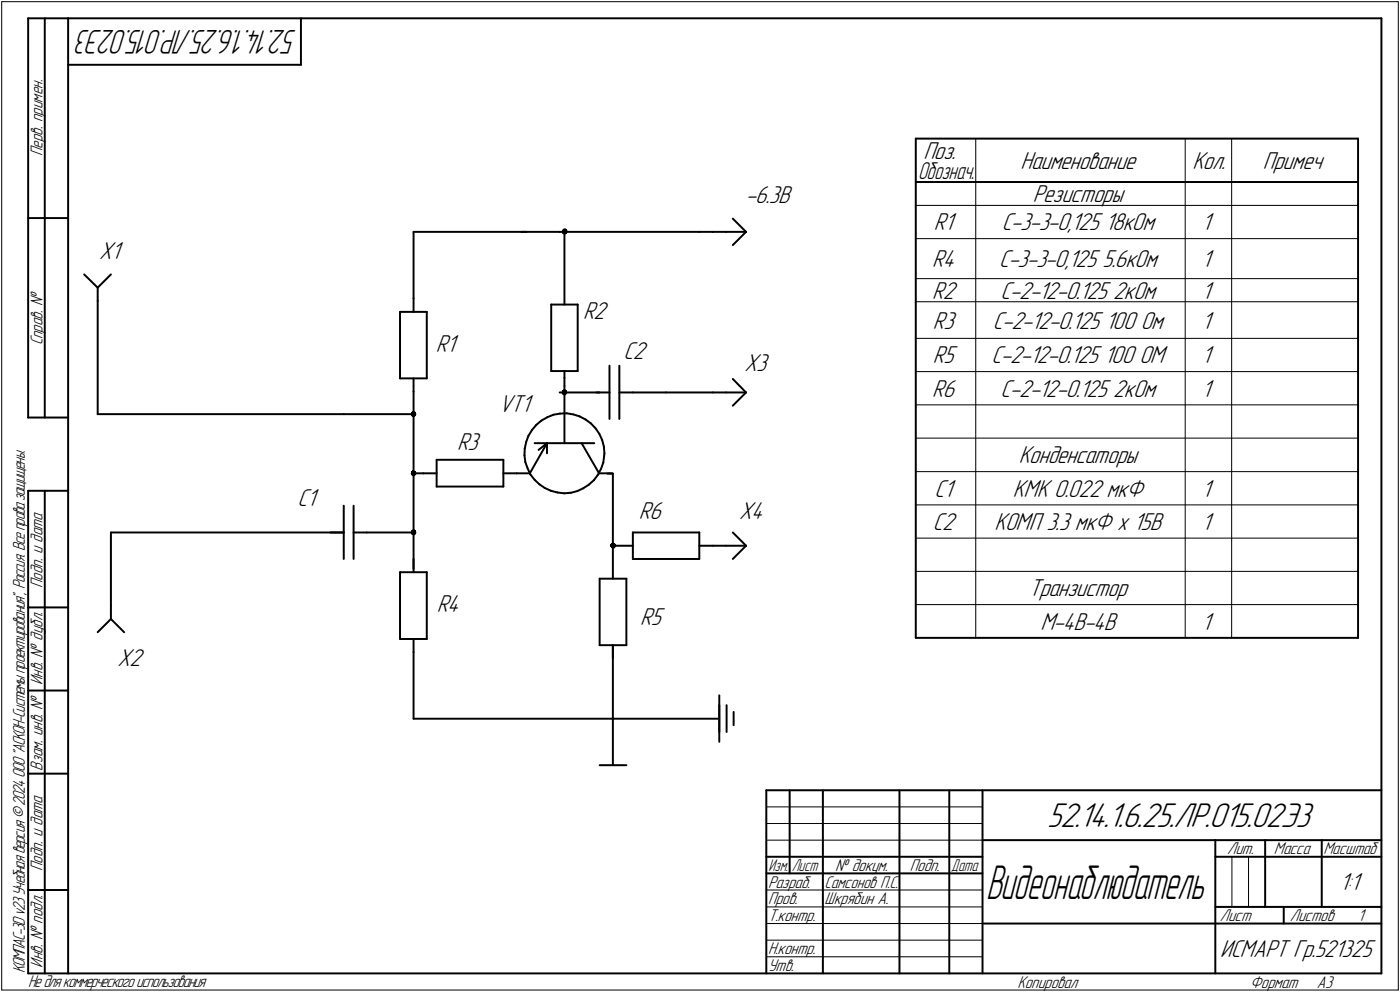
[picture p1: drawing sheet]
<svg xmlns="http://www.w3.org/2000/svg" width="421mm" height="298mm" viewBox="0 0 421 298" stroke-linecap="round" stroke-linejoin="round" font-family="sans-serif">
<g fill="none" stroke="#000" stroke-width=".59">
<path d="M8.5 5.5v120zM8.5 5.5h12zM13.5 5.5v120zM20.5 5.5v287zM20.5 5.5h395zM20.5 19.5h70zM90.5 5.5v14zM415.5 5.5v287zM275.4 41.7h133zM275.4 54.7h133zM275.4 41.7v150zM408.4 41.7v150z"/>
<path d="M8.5 65.5h12zM124.4 69.7v20zM124.4 69.7h33.9zM156.8 69.7h11.5zM168.3 69.7h42zM169.8 69.5v22zM210.3 69.7h4.1zM214.4 69.7h4zM218.4 69.7h6zM220.4 65.7l4 4zM224.4 69.7l-4 4zM25.3 82.5l4.1 3.9z"/>
<path d="M29.4 86.4l4-3.9zM29.4 86.4v4zM29.4 90.4v34.1zM120.3 93.7v20zM120.3 93.7h8.1zM124.4 89.7v4zM128.4 93.7v20zM165.8 91.5v20zM165.8 91.5h7.9zM173.7 91.5v20zM120.3 113.7h8.1zM124.4 113.7v4z"/>
<path d="M124.4 117.7v6.8zM165.8 111.5h7.9zM168.3 117.9h12zM169.8 116v17.2zM169.8 113.5v2.5zM169.8 111.5v2zM179.3 117.9h4zM183.3 109.9v8zM183.3 117.9v8zM186.3 109.9v16zM186.3 117.9h4zM190.3 117.9h10z"/>
<path d="M200.3 117.9h14.1zM214.4 117.9h4zM218.4 117.9h6zM220.4 113.9l4 4zM224.4 117.9l-4 4zM8.5 125.5h12zM29.4 124.5h74zM103.4 124.5h21zM124.4 124.5v35.5zM131.3 138.2h20.1zM131.3 138.2v8zM151.4 138.2v8z"/>
<path d="M157.7 136.8l.3 2.1zM157.8 134.8l-.1 2zM158 138.9l.7 1.8zM158.2 132.8l-.4 2zM158.9 131l-.7 1.8zM160 129.2l-1.1 1.8zM160.8 133.2h9zM161.3 127.7l1.5-1.3zM161.3 127.7l-1.3 1.5zM162 135.2l2.5-2zM162.8 126.4l1.8-1zM164.5 133.2l-5.2 9z"/>
<path d="M164.5 133.2v3zM164.6 125.4l1.9-.8zM166.5 124.6l1.9-.3zM168.4 124.3l2-.1zM169.8 133.2h8.9zM170.4 124.2l2.1 .3zM172.5 124.5l1.8 .6zM174.3 125.1l1.8 1zM174.9 133.2l5.3 9zM176.1 126.1l1.6 1.2zM177.7 127.3l1.5 1.5zM179.2 128.8l1.1 1.6z"/>
<path d="M180.3 130.4l.8 1.8zM181.1 132.2l.5 2zM181.4 139l-.6 1.9zM181.6 134.2l.2 2zM181.7 137l-.3 2zM181.8 136.2l-.1 .8zM8.5 147.5v145zM8.5 147.5h12zM13.5 147.5v145zM103.4 152v8zM106.3 152v16zM124.4 142.2h2.9z"/>
<path d="M127.3 142.2h4zM131.3 146.2h20.1zM151.4 142.2h4zM155.4 142.2h3.9zM158.7 140.7l.8 1.9zM159.5 142.6l1.3 1.6zM160.8 144.2l1.4 1.3zM162.2 145.5l1.6 1.1zM163.8 146.6l1.9 .9zM165.7 147.5l1.9 .5zM167.6 148l2.1 .3zM169.7 148.3l2-.2z"/>
<path d="M171.7 148.1l2-.5zM173.7 147.6l1.7-.9zM175.4 146.7l1.7-1.1zM177.1 145.6l1.5-1.3zM179.8 142.7l-1.2 1.6zM180.2 142.2h3.9zM180.8 140.9l-1 1.8zM182.7 142.3h1.6zM184.3 142.3v31.6zM33.4 160v21.9zM33.4 160h70zM99.3 160h4.1z"/>
<path d="M103.4 160v8zM106.3 160h4zM110.3 160h14.1zM120.3 172v20zM120.3 172h8.1zM124.4 160v10.9zM124.4 168v4zM128.4 172v20zM180.3 173.9v20zM180.3 173.9h8.1zM184.3 164h6zM188.4 173.9v20z"/>
<path d="M190.3 168h20zM190.3 160h20zM190.3 160v8zM210.3 160v8zM210.3 164h4.1zM214.4 164h4zM218.4 164h6zM220.4 160l4 4zM224.4 164l-4 4zM8.5 182.5h12zM33.4 186l3.9 4zM33.4 186l-4 4z"/>
<path d="M33.4 181.9v4.1zM120.3 192h8.1zM124.4 192v4zM124.4 196v20zM180.3 193.9h8.1zM184.3 193.9v22.1zM184.3 193.9v4zM275.4 191.7h133zM8.5 207.5h12zM124.4 216h59.9zM184.3 216h32zM184.3 216v14z"/>
<path d="M216.3 211.9v8.1zM216.3 209v13.9zM218.5 211.9v8.1zM220.6 214v3.9zM8.5 232.5h12zM180.3 230h8.1zM230.5 237.5h185zM230.5 237.5v55zM237.5 237.5v25zM247.5 237.5v55zM270.5 237.5v55zM285.5 237.5v55z"/>
<path d="M295.5 237.5v55zM230.5 257.5h65zM295.5 252.5h120zM365.5 252.5v40zM365.5 257.5h15zM380.5 252.5v20zM380.5 257.5h35zM397.5 252.5v20zM8.5 267.5h12zM230.5 262.5h65zM295.5 277.5h70zM365.5 277.5h50z"/>
<path d="M365.5 272.5h50zM386.1 272.5v5zM8.5 292.5h12zM20.5 292.5h395z"/>
</g>
<g fill="#000" stroke="#000" stroke-width=".3">
<path d="M169.5 68.8h.7zM169.4 68.9h.9zM169.3 69h1zM169.2 69.1h1.2zM169.1 69.2h1.4zM169.1 69.3h1.4zM169.1 69.3h1.5zM169.1 69.4h1.5zM169.1 69.5h1.5zM169.1 69.6h1.5zM169 69.7h1.6zM169.1 69.8h1.5zM169.1 69.8h1.4zM169.2 69.9h1.3zM169.2 70h1.2zM169.2 70.1h1.1zM169.3 70.2h1zM169.5 70.3h.7z"/>
<path d="M169.4 117.2h.7zM169.3 117.3h.9zM169.2 117.3h1.1zM169.2 117.4h1.1zM169.1 117.5h1.3zM169.1 117.6h1.3zM169.1 117.7h1.3zM169 117.8h1.5zM169 117.9h1.5zM169 117.9h1.5zM168.9 118h1.6zM169 118.1h1.5zM169.1 118.2h1.3zM169.1 118.3h1.3zM169.2 118.4h1.1zM169.2 118.4h1.1zM169.3 118.5h.9zM169.5 118.6h.6z"/>
<path d="M124 123.7h.5zM124 123.8h.7zM123.9 123.9h1zM123.8 124h1.2zM123.7 124h1.4zM123.7 124.1h1.4zM123.7 124.2h1.4zM123.6 124.3h1.5zM123.6 124.4h1.5zM123.6 124.5h1.5zM123.5 124.5h1.6zM123.6 124.6h1.5zM123.7 124.7h1.4zM123.7 124.8h1.4zM123.8 124.9h1.2zM123.8 125h1.1zM124 125.1h.8zM124.1 125.1h.6z"/>
<path d="M124 141.5h.5zM124 141.6h.7zM123.9 141.6h1zM123.8 141.7h1.2zM123.7 141.8h1.4zM123.7 141.9h1.4zM123.7 142h1.4zM123.6 142.1h1.5zM123.6 142.2h1.5zM123.6 142.2h1.5zM123.5 142.3h1.6zM123.6 142.4h1.5zM123.7 142.5h1.4zM123.7 142.6h1.4zM123.8 142.7h1.2zM123.8 142.7h1.1zM124 142.8h.8zM124.1 142.9h.6z"/>
<path d="M124 159.3h.7zM124 159.3h.8zM123.9 159.4h1zM123.8 159.5h1.2zM123.7 159.6h1.4zM123.7 159.7h1.4zM123.7 159.8h1.4zM123.6 159.9h1.5zM123.6 159.9h1.5zM123.6 160h1.5zM123.5 160.1h1.6zM123.6 160.2h1.5zM123.7 160.3h1.4zM123.7 160.4h1.4zM123.8 160.4h1.2zM123.8 160.5h1.1zM124 160.6h.8zM124.1 160.7h.6z"/>
<path d="M184.1 163.2h.5zM184 163.3h.7zM183.9 163.4h1zM183.8 163.5h1.2zM183.6 163.6h1.5zM183.6 163.7h1.5zM183.6 163.7h1.5zM183.6 163.8h1.6zM183.6 163.9h1.6zM183.6 164h1.6zM183.6 164.1h1.6zM183.6 164.2h1.6zM183.7 164.3h1.4zM183.7 164.3h1.4zM183.8 164.4h1.2zM183.8 164.5h1.1zM184 164.6h.8zM184.1 164.7h.6z"/>
</g>
<g fill="none" stroke="#000" stroke-width=".3">
<path d="M.5 .5v297zM.5 .5h420zM420.5 .5v297zM293.5 41.7v150zM356.4 41.7v150zM370.4 41.7v150zM275.4 61.7h133zM275.4 71.7h133zM275.4 83.7h133zM275.4 90.7h133zM275.4 101.7h133zM275.4 111.7h133z"/>
<path d="M275.4 131.7h133zM275.4 121.7h18.1zM293.5 121.7h62.9zM356.4 121.7h14zM370.4 121.7h38zM275.4 141.7h133zM275.4 151.7h133zM275.4 171.7h133zM275.4 161.7h18.1zM293.5 161.7h62.9zM356.4 161.7h14zM370.4 161.7h38z"/>
<path d="M275.4 181.7h133zM230.5 247.5h65zM230.5 252.5h65zM230.5 242.5h65zM370.5 257.5v15zM375.5 257.5v15zM230.5 267.5h65zM230.5 272.5h65zM230.5 277.5h65zM.5 297.5h420zM230.5 282.5h65zM230.5 287.5h65z"/>
</g>
<g fill="#fff" stroke="#fff" stroke-width=".3">
<path d="M89.5 146.4h6.7zM89.5 146.5h6.7zM89.5 146.6h6.7zM89.5 146.6h6.7zM89.5 146.7h6.7zM89.5 146.8h6.7zM89.5 146.9h6.7zM89.5 147h6.7zM89.5 147.1h6.7zM89.5 147.2h6.7zM89.5 147.2h6.7zM89.5 147.3h6.7zM89.5 147.4h6.7zM89.5 147.5h6.7zM89.5 147.6h6.7zM89.5 147.7h6.7zM89.5 147.7h6.7zM89.5 147.8h6.7zM89.5 147.9h6.7zM89.5 148h6.7zM89.5 148.1h6.7zM89.5 148.2h6.7zM89.5 148.3h6.7zM89.5 148.3h6.7zM89.5 148.4h6.7zM89.5 148.5h6.7zM89.5 148.6h6.7zM89.5 148.7h6.7zM89.5 148.8h6.7zM89.5 148.8h6.7zM89.5 148.9h6.7zM89.5 149h6.7zM89.5 149.1h6.7zM89.5 149.2h6.7zM89.5 149.3h6.7zM89.5 149.4h6.7zM89.5 149.4h6.7zM89.5 149.5h6.7zM89.5 149.6h6.7zM89.5 149.7h6.7zM89.5 149.8h6.7zM89.5 149.9h6.7zM89.5 149.9h6.7zM89.5 150h6.7zM89.5 150.1h6.7zM89.5 150.2h6.7zM89.5 150.3h6.7zM89.5 150.4h6.7zM89.5 150.5h6.7zM89.5 150.5h6.7zM89.5 150.6h6.7zM89.5 150.7h6.7zM89.5 150.8h6.7zM89.5 150.9h6.7zM89.5 151h6.7zM89.5 151h6.7zM89.5 151.1h6.7zM89.5 151.2h6.7zM89.5 151.3h6.7zM89.5 151.4h6.7zM89.5 151.5h6.7zM89.5 151.6h6.7zM89.5 151.6h6.7zM89.5 151.7h6.7zM89.5 151.8h6.7zM89.5 151.9h6.7zM89.5 152h6.7zM89.5 152.1h6.7zM89.5 152.1h6.7zM89.5 152.2h6.7zM89.5 152.3h6.7zM89.5 152.4h6.7zM89.5 152.5h6.7zM89.5 152.6h6.7zM89.5 152.7h6.7zM89.5 152.7h6.7zM89.5 152.8h6.7zM89.5 152.9h6.7zM89.5 153h6.7zM89.5 153.1h6.7zM89.5 153.2h6.7zM89.5 153.2h6.7zM89.5 153.3h6.7zM89.5 153.4h6.7z"/>
<path d="M131.1 100.2h7.1zM131.1 100.2h7.1zM131.1 100.3h7.1zM131.1 100.4h7.1zM131.1 100.5h7.1zM131.1 100.6h7.1zM131.1 100.7h7.1zM131.1 100.8h7.1zM131.1 100.8h7.1zM131.1 100.9h7.1zM131.1 101h7.1zM131.1 101.1h7.1zM131.1 101.2h7.1zM131.1 101.3h7.1zM131.1 101.3h7.1zM131.1 101.4h7.1zM131.1 101.5h7.1zM131.1 101.6h7.1zM131.1 101.7h7.1zM131.1 101.8h7.1zM131.1 101.9h7.1zM131.1 101.9h7.1zM131.1 102h7.1zM131.1 102.1h7.1zM131.1 102.2h7.1zM131.1 102.3h7.1zM131.1 102.4h7.1zM131.1 102.4h7.1zM131.1 102.5h7.1zM131.1 102.6h7.1zM131.1 102.7h7.1zM131.1 102.8h7.1zM131.1 102.9h7.1zM131.1 103h7.1zM131.1 103h7.1zM131.1 103.1h7.1zM131.1 103.2h7.1zM131.1 103.3h7.1zM131.1 103.4h7.1zM131.1 103.5h7.1zM131.1 103.5h7.1zM131.1 103.6h7.1zM131.1 103.7h7.1zM131.1 103.8h7.1zM131.1 103.9h7.1zM131.1 104h7.1zM131.1 104.1h7.1zM131.1 104.1h7.1zM131.1 104.2h7.1zM131.1 104.3h7.1zM131.1 104.4h7.1zM131.1 104.5h7.1zM131.1 104.6h7.1zM131.1 104.6h7.1zM131.1 104.7h7.1zM131.1 104.8h7.1zM131.1 104.9h7.1zM131.1 105h7.1zM131.1 105.1h7.1zM131.1 105.2h7.1zM131.1 105.2h7.1zM131.1 105.3h7.1zM131.1 105.4h7.1zM131.1 105.5h7.1zM131.1 105.6h7.1zM131.1 105.7h7.1zM131.1 105.7h7.1zM131.1 105.8h7.1zM131.1 105.9h7.1zM131.1 106h7.1zM131.1 106.1h7.1zM131.1 106.2h7.1zM131.1 106.3h7.1zM131.1 106.3h7.1zM131.1 106.4h7.1zM131.1 106.5h7.1zM131.1 106.6h7.1zM131.1 106.7h7.1zM131.1 106.8h7.1zM131.1 106.8h7.1zM131.1 106.9h7.1zM131.1 107h7.1zM131.1 107.1h7.1zM131.1 107.2h7.1z"/>
<path d="M175.3 90.2h8.3zM175.3 90.3h8.3zM175.3 90.3h8.3zM175.3 90.4h8.3zM175.3 90.5h8.3zM175.3 90.6h8.3zM175.3 90.7h8.3zM175.3 90.8h8.3zM175.3 90.8h8.3zM175.3 90.9h8.3zM175.3 91h8.3zM175.3 91.1h8.3zM175.3 91.2h8.3zM175.3 91.3h8.3zM175.3 91.4h8.3zM175.3 91.4h8.3zM175.3 91.5h8.3zM175.3 91.6h8.3zM175.3 91.7h8.3zM175.3 91.8h8.3zM175.3 91.9h8.3zM175.3 91.9h8.3zM175.3 92h8.3zM175.3 92.1h8.3zM175.3 92.2h8.3zM175.3 92.3h8.3zM175.3 92.4h8.3zM175.3 92.5h8.3zM175.3 92.5h8.3zM175.3 92.6h8.3zM175.3 92.7h8.3zM175.3 92.8h8.3zM175.3 92.9h8.3zM175.3 93h8.3zM175.3 93h8.3zM175.3 93.1h8.3zM175.3 93.2h8.3zM175.3 93.3h8.3zM175.3 93.4h8.3zM175.3 93.5h8.3zM175.3 93.6h8.3zM175.3 93.6h8.3zM175.3 93.7h8.3zM175.3 93.8h8.3zM175.3 93.9h8.3zM175.3 94h8.3zM175.3 94.1h8.3zM175.3 94.1h8.3zM175.3 94.2h8.3zM175.3 94.3h8.3zM175.3 94.4h8.3zM175.3 94.5h8.3zM175.3 94.6h8.3zM175.3 94.7h8.3zM175.3 94.7h8.3zM175.3 94.8h8.3zM175.3 94.9h8.3zM175.3 95h8.3zM175.3 95.1h8.3zM175.3 95.2h8.3zM175.3 95.2h8.3zM175.3 95.3h8.3zM175.3 95.4h8.3zM175.3 95.5h8.3zM175.3 95.6h8.3zM175.3 95.7h8.3zM175.3 95.8h8.3zM175.3 95.8h8.3zM175.3 95.9h8.3zM175.3 96h8.3zM175.3 96.1h8.3zM175.3 96.2h8.3zM175.3 96.3h8.3zM175.3 96.4h8.3zM175.3 96.4h8.3zM175.3 96.5h8.3zM175.3 96.6h8.3zM175.3 96.7h8.3zM175.3 96.8h8.3zM175.3 96.9h8.3zM175.3 96.9h8.3zM175.3 97h8.3zM175.3 97.1h8.3zM175.3 97.2h8.3z"/>
<path d="M137.5 129.6h7.7zM137.5 129.7h7.7zM137.5 129.8h7.7zM137.5 129.9h7.7zM137.5 130h7.7zM137.5 130h7.7zM137.5 130.1h7.7zM137.5 130.2h7.7zM137.5 130.3h7.7zM137.5 130.4h7.7zM137.5 130.5h7.7zM137.5 130.6h7.7zM137.5 130.6h7.7zM137.5 130.7h7.7zM137.5 130.8h7.7zM137.5 130.9h7.7zM137.5 131h7.7zM137.5 131.1h7.7zM137.5 131.1h7.7zM137.5 131.2h7.7zM137.5 131.3h7.7zM137.5 131.4h7.7zM137.5 131.5h7.7zM137.5 131.6h7.7zM137.5 131.7h7.7zM137.5 131.7h7.7zM137.5 131.8h7.7zM137.5 131.9h7.7zM137.5 132h7.7zM137.5 132.1h7.7zM137.5 132.2h7.7zM137.5 132.2h7.7zM137.5 132.3h7.7zM137.5 132.4h7.7zM137.5 132.5h7.7zM137.5 132.6h7.7zM137.5 132.7h7.7zM137.5 132.8h7.7zM137.5 132.8h7.7zM137.5 132.9h7.7zM137.5 133h7.7zM137.5 133.1h7.7zM137.5 133.2h7.7zM137.5 133.3h7.7zM137.5 133.3h7.7zM137.5 133.4h7.7zM137.5 133.5h7.7zM137.5 133.6h7.7zM137.5 133.7h7.7zM137.5 133.8h7.7zM137.5 133.9h7.7zM137.5 133.9h7.7zM137.5 134h7.7zM137.5 134.1h7.7zM137.5 134.2h7.7zM137.5 134.3h7.7zM137.5 134.4h7.7zM137.5 134.5h7.7zM137.5 134.5h7.7zM137.5 134.6h7.7zM137.5 134.7h7.7zM137.5 134.8h7.7zM137.5 134.9h7.7zM137.5 135h7.7zM137.5 135h7.7zM137.5 135.1h7.7zM137.5 135.2h7.7zM137.5 135.3h7.7zM137.5 135.4h7.7zM137.5 135.5h7.7zM137.5 135.6h7.7zM137.5 135.6h7.7zM137.5 135.7h7.7zM137.5 135.8h7.7zM137.5 135.9h7.7zM137.5 136h7.7zM137.5 136.1h7.7zM137.5 136.1h7.7zM137.5 136.2h7.7zM137.5 136.3h7.7zM137.5 136.4h7.7zM137.5 136.5h7.7zM137.5 136.6h7.7zM137.5 136.7h7.7z"/>
<path d="M131.3 178.3h8.2zM131.3 178.4h8.2zM131.3 178.5h8.2zM131.3 178.6h8.2zM131.3 178.6h8.2zM131.3 178.7h8.2zM131.3 178.8h8.2zM131.3 178.9h8.2zM131.3 179h8.2zM131.3 179.1h8.2zM131.3 179.2h8.2zM131.3 179.2h8.2zM131.3 179.3h8.2zM131.3 179.4h8.2zM131.3 179.5h8.2zM131.3 179.6h8.2zM131.3 179.7h8.2zM131.3 179.7h8.2zM131.3 179.8h8.2zM131.3 179.9h8.2zM131.3 180h8.2zM131.3 180.1h8.2zM131.3 180.2h8.2zM131.3 180.3h8.2zM131.3 180.3h8.2zM131.3 180.4h8.2zM131.3 180.5h8.2zM131.3 180.6h8.2zM131.3 180.7h8.2zM131.3 180.8h8.2zM131.3 180.8h8.2zM131.3 180.9h8.2zM131.3 181h8.2zM131.3 181.1h8.2zM131.3 181.2h8.2zM131.3 181.3h8.2zM131.3 181.4h8.2zM131.3 181.4h8.2zM131.3 181.5h8.2zM131.3 181.6h8.2zM131.3 181.7h8.2zM131.3 181.8h8.2zM131.3 181.9h8.2zM131.3 181.9h8.2zM131.3 182h8.2zM131.3 182.1h8.2zM131.3 182.2h8.2zM131.3 182.3h8.2zM131.3 182.4h8.2zM131.3 182.5h8.2zM131.3 182.5h8.2zM131.3 182.6h8.2zM131.3 182.7h8.2zM131.3 182.8h8.2zM131.3 182.9h8.2zM131.3 183h8.2zM131.3 183h8.2zM131.3 183.1h8.2zM131.3 183.2h8.2zM131.3 183.3h8.2zM131.3 183.4h8.2zM131.3 183.5h8.2zM131.3 183.6h8.2zM131.3 183.6h8.2zM131.3 183.7h8.2zM131.3 183.8h8.2zM131.3 183.9h8.2zM131.3 184h8.2zM131.3 184.1h8.2zM131.3 184.1h8.2zM131.3 184.2h8.2zM131.3 184.3h8.2zM131.3 184.4h8.2zM131.3 184.5h8.2zM131.3 184.6h8.2zM131.3 184.7h8.2zM131.3 184.7h8.2zM131.3 184.8h8.2zM131.3 184.9h8.2zM131.3 185h8.2zM131.3 185.1h8.2zM131.3 185.2h8.2zM131.3 185.3h8.2zM131.3 185.3h8.2z"/>
<path d="M192.5 182.4h7.8zM192.5 182.5h7.8zM192.5 182.5h7.8zM192.5 182.6h7.8zM192.5 182.7h7.8zM192.5 182.8h7.8zM192.5 182.9h7.8zM192.5 183h7.8zM192.5 183h7.8zM192.5 183.1h7.8zM192.5 183.2h7.8zM192.5 183.3h7.8zM192.5 183.4h7.8zM192.5 183.5h7.8zM192.5 183.6h7.8zM192.5 183.6h7.8zM192.5 183.7h7.8zM192.5 183.8h7.8zM192.5 183.9h7.8zM192.5 184h7.8zM192.5 184.1h7.8zM192.5 184.1h7.8zM192.5 184.2h7.8zM192.5 184.3h7.8zM192.5 184.4h7.8zM192.5 184.5h7.8zM192.5 184.6h7.8zM192.5 184.7h7.8zM192.5 184.7h7.8zM192.5 184.8h7.8zM192.5 184.9h7.8zM192.5 185h7.8zM192.5 185.1h7.8zM192.5 185.2h7.8zM192.5 185.3h7.8zM192.5 185.3h7.8zM192.5 185.4h7.8zM192.5 185.5h7.8zM192.5 185.6h7.8zM192.5 185.7h7.8zM192.5 185.8h7.8zM192.5 185.8h7.8zM192.5 185.9h7.8zM192.5 186h7.8zM192.5 186.1h7.8zM192.5 186.2h7.8zM192.5 186.3h7.8zM192.5 186.4h7.8zM192.5 186.4h7.8zM192.5 186.5h7.8zM192.5 186.6h7.8zM192.5 186.7h7.8zM192.5 186.8h7.8zM192.5 186.9h7.8zM192.5 186.9h7.8zM192.5 187h7.8zM192.5 187.1h7.8zM192.5 187.2h7.8zM192.5 187.3h7.8zM192.5 187.4h7.8zM192.5 187.5h7.8zM192.5 187.5h7.8zM192.5 187.6h7.8zM192.5 187.7h7.8zM192.5 187.8h7.8zM192.5 187.9h7.8zM192.5 188h7.8zM192.5 188h7.8zM192.5 188.1h7.8zM192.5 188.2h7.8zM192.5 188.3h7.8zM192.5 188.4h7.8zM192.5 188.5h7.8zM192.5 188.6h7.8zM192.5 188.6h7.8zM192.5 188.7h7.8zM192.5 188.8h7.8zM192.5 188.9h7.8zM192.5 189h7.8zM192.5 189.1h7.8zM192.5 189.1h7.8zM192.5 189.2h7.8zM192.5 189.3h7.8zM192.5 189.4h7.8z"/>
<path d="M192.2 150.5h8.1zM192.2 150.5h8.1zM192.2 150.6h8.1zM192.2 150.7h8.1zM192.2 150.8h8.1zM192.2 150.9h8.1zM192.2 151h8.1zM192.2 151h8.1zM192.2 151.1h8.1zM192.2 151.2h8.1zM192.2 151.3h8.1zM192.2 151.4h8.1zM192.2 151.5h8.1zM192.2 151.6h8.1zM192.2 151.6h8.1zM192.2 151.7h8.1zM192.2 151.8h8.1zM192.2 151.9h8.1zM192.2 152h8.1zM192.2 152.1h8.1zM192.2 152.1h8.1zM192.2 152.2h8.1zM192.2 152.3h8.1zM192.2 152.4h8.1zM192.2 152.5h8.1zM192.2 152.6h8.1zM192.2 152.7h8.1zM192.2 152.7h8.1zM192.2 152.8h8.1zM192.2 152.9h8.1zM192.2 153h8.1zM192.2 153.1h8.1zM192.2 153.2h8.1zM192.2 153.2h8.1zM192.2 153.3h8.1zM192.2 153.4h8.1zM192.2 153.5h8.1zM192.2 153.6h8.1zM192.2 153.7h8.1zM192.2 153.8h8.1zM192.2 153.8h8.1zM192.2 153.9h8.1zM192.2 154h8.1zM192.2 154.1h8.1zM192.2 154.2h8.1zM192.2 154.3h8.1zM192.2 154.3h8.1zM192.2 154.4h8.1zM192.2 154.5h8.1zM192.2 154.6h8.1zM192.2 154.7h8.1zM192.2 154.8h8.1zM192.2 154.9h8.1zM192.2 154.9h8.1zM192.2 155h8.1zM192.2 155.1h8.1zM192.2 155.2h8.1zM192.2 155.3h8.1zM192.2 155.4h8.1zM192.2 155.4h8.1zM192.2 155.5h8.1zM192.2 155.6h8.1zM192.2 155.7h8.1zM192.2 155.8h8.1zM192.2 155.9h8.1zM192.2 156h8.1zM192.2 156h8.1zM192.2 156.1h8.1zM192.2 156.2h8.1zM192.2 156.3h8.1zM192.2 156.4h8.1zM192.2 156.5h8.1zM192.2 156.5h8.1zM192.2 156.6h8.1zM192.2 156.7h8.1zM192.2 156.8h8.1zM192.2 156.9h8.1zM192.2 157h8.1zM192.2 157.1h8.1zM192.2 157.1h8.1zM192.2 157.2h8.1zM192.2 157.3h8.1zM192.2 157.4h8.1zM192.2 157.5h8.1z"/>
<path d="M187.5 102.2h7.8zM187.5 102.3h7.8zM187.5 102.4h7.8zM187.5 102.4h7.8zM187.5 102.5h7.8zM187.5 102.6h7.8zM187.5 102.7h7.8zM187.5 102.8h7.8zM187.5 102.9h7.8zM187.5 103h7.8zM187.5 103h7.8zM187.5 103.1h7.8zM187.5 103.2h7.8zM187.5 103.3h7.8zM187.5 103.4h7.8zM187.5 103.5h7.8zM187.5 103.5h7.8zM187.5 103.6h7.8zM187.5 103.7h7.8zM187.5 103.8h7.8zM187.5 103.9h7.8zM187.5 104h7.8zM187.5 104.1h7.8zM187.5 104.1h7.8zM187.5 104.2h7.8zM187.5 104.3h7.8zM187.5 104.4h7.8zM187.5 104.5h7.8zM187.5 104.6h7.8zM187.5 104.6h7.8zM187.5 104.7h7.8zM187.5 104.8h7.8zM187.5 104.9h7.8zM187.5 105h7.8zM187.5 105.1h7.8zM187.5 105.2h7.8zM187.5 105.2h7.8zM187.5 105.3h7.8zM187.5 105.4h7.8zM187.5 105.5h7.8zM187.5 105.6h7.8zM187.5 105.7h7.8zM187.5 105.7h7.8zM187.5 105.8h7.8zM187.5 105.9h7.8zM187.5 106h7.8zM187.5 106.1h7.8zM187.5 106.2h7.8zM187.5 106.3h7.8zM187.5 106.3h7.8zM187.5 106.4h7.8zM187.5 106.5h7.8zM187.5 106.6h7.8zM187.5 106.7h7.8zM187.5 106.8h7.8zM187.5 106.8h7.8zM187.5 106.9h7.8zM187.5 107h7.8zM187.5 107.1h7.8zM187.5 107.2h7.8zM187.5 107.3h7.8zM187.5 107.4h7.8zM187.5 107.4h7.8zM187.5 107.5h7.8zM187.5 107.6h7.8zM187.5 107.7h7.8zM187.5 107.8h7.8zM187.5 107.9h7.8zM187.5 107.9h7.8zM187.5 108h7.8zM187.5 108.1h7.8zM187.5 108.2h7.8zM187.5 108.3h7.8zM187.5 108.4h7.8zM187.5 108.5h7.8zM187.5 108.5h7.8zM187.5 108.6h7.8zM187.5 108.7h7.8zM187.5 108.8h7.8zM187.5 108.9h7.8zM187.5 109h7.8zM187.5 109.1h7.8zM187.5 109.1h7.8zM187.5 109.2h7.8z"/>
<path d="M224.4 55.3h14.6zM224.4 55.4h14.6zM224.4 55.5h14.6zM224.4 55.5h14.6zM224.4 55.6h14.6zM224.4 55.7h14.6zM224.4 55.8h14.6zM224.4 55.9h14.6zM224.4 56h14.6zM224.4 56h14.6zM224.4 56.1h14.6zM224.4 56.2h14.6zM224.4 56.3h14.6zM224.4 56.4h14.6zM224.4 56.5h14.6zM224.4 56.6h14.6zM224.4 56.6h14.6zM224.4 56.7h14.6zM224.4 56.8h14.6zM224.4 56.9h14.6zM224.4 57h14.6zM224.4 57.1h14.6zM224.4 57.1h14.6zM224.4 57.2h14.6zM224.4 57.3h14.6zM224.4 57.4h14.6zM224.4 57.5h14.6zM224.4 57.6h14.6zM224.4 57.7h14.6zM224.4 57.7h14.6zM224.4 57.8h14.6zM224.4 57.9h14.6zM224.4 58h14.6zM224.4 58.1h14.6zM224.4 58.2h14.6zM224.4 58.3h14.6zM224.4 58.3h14.6zM224.4 58.4h14.6zM224.4 58.5h14.6zM224.4 58.6h14.6zM224.4 58.7h14.6zM224.4 58.8h14.6zM224.4 58.8h14.6zM224.4 58.9h14.6zM224.4 59h14.6zM224.4 59.1h14.6zM224.4 59.2h14.6zM224.4 59.3h14.6zM224.4 59.4h14.6zM224.4 59.4h14.6zM224.4 59.5h14.6zM224.4 59.6h14.6zM224.4 59.7h14.6zM224.4 59.8h14.6zM224.4 59.9h14.6zM224.4 59.9h14.6zM224.4 60h14.6zM224.4 60.1h14.6zM224.4 60.2h14.6zM224.4 60.3h14.6zM224.4 60.4h14.6zM224.4 60.5h14.6zM224.4 60.5h14.6zM224.4 60.6h14.6zM224.4 60.7h14.6zM224.4 60.8h14.6zM224.4 60.9h14.6zM224.4 61h14.6zM224.4 61h14.6zM224.4 61.1h14.6zM224.4 61.2h14.6zM224.4 61.3h14.6zM224.4 61.4h14.6zM224.4 61.5h14.6zM224.4 61.6h14.6zM224.4 61.6h14.6zM224.4 61.7h14.6zM224.4 61.8h14.6zM224.4 61.9h14.6zM224.4 62h14.6zM224.4 62.1h14.6zM224.4 62.1h14.6zM224.4 62.2h14.6zM224.4 62.3h14.6z"/>
<path d="M223.9 105.9h8.2zM223.9 106h8.2zM223.9 106.1h8.2zM223.9 106.2h8.2zM223.9 106.3h8.2zM223.9 106.3h8.2zM223.9 106.4h8.2zM223.9 106.5h8.2zM223.9 106.6h8.2zM223.9 106.7h8.2zM223.9 106.8h8.2zM223.9 106.8h8.2zM223.9 106.9h8.2zM223.9 107h8.2zM223.9 107.1h8.2zM223.9 107.2h8.2zM223.9 107.3h8.2zM223.9 107.4h8.2zM223.9 107.4h8.2zM223.9 107.5h8.2zM223.9 107.6h8.2zM223.9 107.7h8.2zM223.9 107.8h8.2zM223.9 107.9h8.2zM223.9 107.9h8.2zM223.9 108h8.2zM223.9 108.1h8.2zM223.9 108.2h8.2zM223.9 108.3h8.2zM223.9 108.4h8.2zM223.9 108.5h8.2zM223.9 108.5h8.2zM223.9 108.6h8.2zM223.9 108.7h8.2zM223.9 108.8h8.2zM223.9 108.9h8.2zM223.9 109h8.2zM223.9 109.1h8.2zM223.9 109.1h8.2zM223.9 109.2h8.2zM223.9 109.3h8.2zM223.9 109.4h8.2zM223.9 109.5h8.2zM223.9 109.6h8.2zM223.9 109.6h8.2zM223.9 109.7h8.2zM223.9 109.8h8.2zM223.9 109.9h8.2zM223.9 110h8.2zM223.9 110.1h8.2zM223.9 110.2h8.2zM223.9 110.2h8.2zM223.9 110.3h8.2zM223.9 110.4h8.2zM223.9 110.5h8.2zM223.9 110.6h8.2zM223.9 110.7h8.2zM223.9 110.7h8.2zM223.9 110.8h8.2zM223.9 110.9h8.2zM223.9 111h8.2zM223.9 111.1h8.2zM223.9 111.2h8.2zM223.9 111.3h8.2zM223.9 111.3h8.2zM223.9 111.4h8.2zM223.9 111.5h8.2zM223.9 111.6h8.2zM223.9 111.7h8.2zM223.9 111.8h8.2zM223.9 111.8h8.2zM223.9 111.9h8.2zM223.9 112h8.2zM223.9 112.1h8.2zM223.9 112.2h8.2zM223.9 112.3h8.2zM223.9 112.4h8.2zM223.9 112.4h8.2zM223.9 112.5h8.2zM223.9 112.6h8.2zM223.9 112.7h8.2zM223.9 112.8h8.2zM223.9 112.9h8.2zM223.9 112.9h8.2z"/>
<path d="M222.3 150.5h8.6zM222.3 150.5h8.6zM222.3 150.6h8.6zM222.3 150.7h8.6zM222.3 150.8h8.6zM222.3 150.9h8.6zM222.3 151h8.6zM222.3 151h8.6zM222.3 151.1h8.6zM222.3 151.2h8.6zM222.3 151.3h8.6zM222.3 151.4h8.6zM222.3 151.5h8.6zM222.3 151.6h8.6zM222.3 151.6h8.6zM222.3 151.7h8.6zM222.3 151.8h8.6zM222.3 151.9h8.6zM222.3 152h8.6zM222.3 152.1h8.6zM222.3 152.1h8.6zM222.3 152.2h8.6zM222.3 152.3h8.6zM222.3 152.4h8.6zM222.3 152.5h8.6zM222.3 152.6h8.6zM222.3 152.7h8.6zM222.3 152.7h8.6zM222.3 152.8h8.6zM222.3 152.9h8.6zM222.3 153h8.6zM222.3 153.1h8.6zM222.3 153.2h8.6zM222.3 153.2h8.6zM222.3 153.3h8.6zM222.3 153.4h8.6zM222.3 153.5h8.6zM222.3 153.6h8.6zM222.3 153.7h8.6zM222.3 153.8h8.6zM222.3 153.8h8.6zM222.3 153.9h8.6zM222.3 154h8.6zM222.3 154.1h8.6zM222.3 154.2h8.6zM222.3 154.3h8.6zM222.3 154.3h8.6zM222.3 154.4h8.6zM222.3 154.5h8.6zM222.3 154.6h8.6zM222.3 154.7h8.6zM222.3 154.8h8.6zM222.3 154.9h8.6zM222.3 154.9h8.6zM222.3 155h8.6zM222.3 155.1h8.6zM222.3 155.2h8.6zM222.3 155.3h8.6zM222.3 155.4h8.6zM222.3 155.4h8.6zM222.3 155.5h8.6zM222.3 155.6h8.6zM222.3 155.7h8.6zM222.3 155.8h8.6zM222.3 155.9h8.6zM222.3 156h8.6zM222.3 156h8.6zM222.3 156.1h8.6zM222.3 156.2h8.6zM222.3 156.3h8.6zM222.3 156.4h8.6zM222.3 156.5h8.6zM222.3 156.5h8.6zM222.3 156.6h8.6zM222.3 156.7h8.6zM222.3 156.8h8.6zM222.3 156.9h8.6zM222.3 157h8.6zM222.3 157.1h8.6zM222.3 157.1h8.6zM222.3 157.2h8.6zM222.3 157.3h8.6zM222.3 157.4h8.6zM222.3 157.5h8.6z"/>
<path d="M29.8 72.1h7.5zM29.8 72.2h7.5zM29.8 72.3h7.5zM29.8 72.4h7.5zM29.8 72.5h7.5zM29.8 72.6h7.5zM29.8 72.6h7.5zM29.8 72.7h7.5zM29.8 72.8h7.5zM29.8 72.9h7.5zM29.8 73h7.5zM29.8 73.1h7.5zM29.8 73.2h7.5zM29.8 73.2h7.5zM29.8 73.3h7.5zM29.8 73.4h7.5zM29.8 73.5h7.5zM29.8 73.6h7.5zM29.8 73.7h7.5zM29.8 73.7h7.5zM29.8 73.8h7.5zM29.8 73.9h7.5zM29.8 74h7.5zM29.8 74.1h7.5zM29.8 74.2h7.5zM29.8 74.3h7.5zM29.8 74.3h7.5zM29.8 74.4h7.5zM29.8 74.5h7.5zM29.8 74.6h7.5zM29.8 74.7h7.5zM29.8 74.8h7.5zM29.8 74.8h7.5zM29.8 74.9h7.5zM29.8 75h7.5zM29.8 75.1h7.5zM29.8 75.2h7.5zM29.8 75.3h7.5zM29.8 75.4h7.5zM29.8 75.4h7.5zM29.8 75.5h7.5zM29.8 75.6h7.5zM29.8 75.7h7.5zM29.8 75.8h7.5zM29.8 75.9h7.5zM29.8 75.9h7.5zM29.8 76h7.5zM29.8 76.1h7.5zM29.8 76.2h7.5zM29.8 76.3h7.5zM29.8 76.4h7.5zM29.8 76.5h7.5zM29.8 76.5h7.5zM29.8 76.6h7.5zM29.8 76.7h7.5zM29.8 76.8h7.5zM29.8 76.9h7.5zM29.8 77h7.5zM29.8 77h7.5zM29.8 77.1h7.5zM29.8 77.2h7.5zM29.8 77.3h7.5zM29.8 77.4h7.5zM29.8 77.5h7.5zM29.8 77.6h7.5zM29.8 77.6h7.5zM29.8 77.7h7.5zM29.8 77.8h7.5zM29.8 77.9h7.5zM29.8 78h7.5zM29.8 78.1h7.5zM29.8 78.1h7.5zM29.8 78.2h7.5zM29.8 78.3h7.5zM29.8 78.4h7.5zM29.8 78.5h7.5zM29.8 78.6h7.5zM29.8 78.7h7.5zM29.8 78.7h7.5zM29.8 78.8h7.5zM29.8 78.9h7.5zM29.8 79h7.5zM29.8 79.1h7.5zM29.8 79.2h7.5z"/>
<path d="M35.3 194.5h8.6zM35.3 194.6h8.6zM35.3 194.6h8.6zM35.3 194.7h8.6zM35.3 194.8h8.6zM35.3 194.9h8.6zM35.3 195h8.6zM35.3 195.1h8.6zM35.3 195.2h8.6zM35.3 195.2h8.6zM35.3 195.3h8.6zM35.3 195.4h8.6zM35.3 195.5h8.6zM35.3 195.6h8.6zM35.3 195.7h8.6zM35.3 195.7h8.6zM35.3 195.8h8.6zM35.3 195.9h8.6zM35.3 196h8.6zM35.3 196.1h8.6zM35.3 196.2h8.6zM35.3 196.3h8.6zM35.3 196.3h8.6zM35.3 196.4h8.6zM35.3 196.5h8.6zM35.3 196.6h8.6zM35.3 196.7h8.6zM35.3 196.8h8.6zM35.3 196.8h8.6zM35.3 196.9h8.6zM35.3 197h8.6zM35.3 197.1h8.6zM35.3 197.2h8.6zM35.3 197.3h8.6zM35.3 197.4h8.6zM35.3 197.4h8.6zM35.3 197.5h8.6zM35.3 197.6h8.6zM35.3 197.7h8.6zM35.3 197.8h8.6zM35.3 197.9h8.6zM35.3 198h8.6zM35.3 198h8.6zM35.3 198.1h8.6zM35.3 198.2h8.6zM35.3 198.3h8.6zM35.3 198.4h8.6zM35.3 198.5h8.6zM35.3 198.5h8.6zM35.3 198.6h8.6zM35.3 198.7h8.6zM35.3 198.8h8.6zM35.3 198.9h8.6zM35.3 199h8.6zM35.3 199.1h8.6zM35.3 199.1h8.6zM35.3 199.2h8.6zM35.3 199.3h8.6zM35.3 199.4h8.6zM35.3 199.5h8.6zM35.3 199.6h8.6zM35.3 199.6h8.6zM35.3 199.7h8.6zM35.3 199.8h8.6zM35.3 199.9h8.6zM35.3 200h8.6zM35.3 200.1h8.6zM35.3 200.2h8.6zM35.3 200.2h8.6zM35.3 200.3h8.6zM35.3 200.4h8.6zM35.3 200.5h8.6zM35.3 200.6h8.6zM35.3 200.7h8.6zM35.3 200.7h8.6zM35.3 200.8h8.6zM35.3 200.9h8.6zM35.3 201h8.6zM35.3 201.1h8.6zM35.3 201.2h8.6zM35.3 201.3h8.6zM35.3 201.3h8.6zM35.3 201.4h8.6zM35.3 201.5h8.6z"/>
</g>
<text font-size="15.1" x="296.6" y="270.1">Видеонаблюдатель</text>
<text font-size="10.9" x="315" y="248.5">52.14.1.6.25.ЛР.015.02Э3</text>
<text font-size="10.8" x="89.3" y="9" transform="rotate(-180 89.3 9)">52.14.1.6.25.ЛР.015.02Э3</text>
<g font-size="7.8">
<text x="277.7" y="47.8">Поз.</text>
<text x="307" y="50.7">Наименование</text>
<text x="358.6" y="50.7">Кол.</text>
<text x="379.8" y="50.7">Примеч</text>
<text x="224.3" y="60.9">-6.3B</text>
<text x="310.6" y="60.7">Резисторы</text>
<text x="280.9" y="69.2">R1</text>
<text x="301.3" y="69.2">С-3-3-0,125</text>
<text x="332.4" y="69.2">18кОм</text>
<text x="361.5" y="69.2">1</text>
<text x="29.8" y="77.8">X1</text>
<text x="280.4" y="80.2">R4</text>
<text x="300.5" y="80.2">С-3-3-0,125</text>
<text x="331.6" y="80.2">5.6кОм</text>
<text x="361.5" y="80.2">1</text>
<text x="280.4" y="89.7">R2</text>
<text x="300.9" y="89.7">C-2-12-0.125</text>
<text x="334.8" y="89.7">2кОм</text>
<text x="361.5" y="89.7">1</text>
<text x="175.4" y="95.8">R2</text>
<text x="280.6" y="98.7">R3</text>
<text x="298.6" y="98.7">C-2-12-0.125</text>
<text x="332.5" y="98.7">100 Ом</text>
<text x="361.5" y="98.7">1</text>
<text x="131.1" y="105.7">R1</text>
<text x="187.5" y="107.8">C2</text>
<text x="223.9" y="111.5">X3</text>
<text x="280.6" y="109.2">R5</text>
<text x="298.2" y="109.2">C-2-12-0.125</text>
<text x="332.1" y="109.2">100 ОМ</text>
<text x="361.5" y="109.2">1</text>
<text x="280.4" y="119.2">R6</text>
<text x="300.9" y="119.2">C-2-12-0.125</text>
<text x="334.8" y="119.2">2кОм</text>
<text x="361.5" y="119.2">1</text>
<text x="150" y="123.9">VT1</text>
<text x="137.5" y="135.2">R3</text>
<text x="306.4" y="139.2">Конденсаторы</text>
<text x="281.1" y="149.2">C1</text>
<text x="304.6" y="149.2">КМК 0.022 мкФ</text>
<text x="361.5" y="149.2">1</text>
<text x="89.5" y="152">С1</text>
<text x="192.2" y="156">R6</text>
<text x="222.3" y="156">X4</text>
<text x="280.6" y="159.2">C2</text>
<text x="299.1" y="159.2">КОМП 3.3 мкФ х 15В</text>
<text x="361.5" y="159.2">1</text>
<text x="309.4" y="179.2">Транзистор</text>
<text x="131.3" y="183.9">R4</text>
<text x="192.6" y="187.9">R5</text>
<text x="312.9" y="189.2">М-4В-4В</text>
<text x="361.5" y="189.2">1</text>
<text x="35.3" y="200">X2</text>
<text x="402.9" y="267.5">1:1</text>
<text x="367" y="287.7">ИСМАРТ Гр.521325</text>
</g>
<text font-size="7.6" x="276.1" y="53.7">Обознач.</text>
<g font-size="5.4">
<text x="12.8" y="46.9" transform="rotate(-90 12.8 46.9)">Перв. примен.</text>
<text x="12.8" y="103.8" transform="rotate(-90 12.8 103.8)">Справ. №</text>
<text x="12.8" y="176.7" transform="rotate(-90 12.8 176.7)">Подп. и дата</text>
<text x="12.8" y="205.8" transform="rotate(-90 12.8 205.8)">Инв. № дубл.</text>
<text x="12.8" y="231.6" transform="rotate(-90 12.8 231.6)">Взам. инв. №</text>
<text x="369.1" y="256.8">Лит.</text>
<text x="383.1" y="256.8">Масса</text>
<text x="398" y="256.8">Масштаб</text>
<text x="12.8" y="261.7" transform="rotate(-90 12.8 261.7)">Подп. и дата</text>
<text x="251.2" y="261.8">№ докум.</text>
<text x="273.6" y="261.8">Подп.</text>
<text x="231" y="266.8">Разраб.</text>
<text x="248" y="266.8">Самсонов П.С.</text>
<text x="231" y="271.8">Пров.</text>
<text x="248" y="271.8">Шкрябин А.</text>
<text x="231" y="276.8">Т.контр.</text>
<text x="366.9" y="276.8">Лист</text>
<text x="387.9" y="276.8">Листов</text>
<text x="408.4" y="276.8">1</text>
<text x="231" y="286.8">Н.контр.</text>
<text x="7.5" y="292.5" transform="rotate(-90 7.5 292.5)">КОМПАС-3Dv23Учебнаяверсия©2024ООО&quot;АСКОН-Системыпроектирования&quot;, Россия. Всеправазащищены.</text>
<text x="12.8" y="290.8" transform="rotate(-90 12.8 290.8)">Инв. № подл.</text>
<text x="231" y="291.8">Утв.</text>
<text x="8.5" y="296.7">Недлякоммерческогоиспользования</text>
<text x="306" y="296.8">Копировал</text>
<text x="376" y="296.8">Формат</text>
<text x="396" y="296.8">A3</text>
</g>
<g font-size="5.3">
<text x="231.1" y="261.8">Изм.</text>
<text x="238.1" y="261.8">Лист</text>
<text x="286.1" y="261.8">Дата</text>
</g>
</svg>
